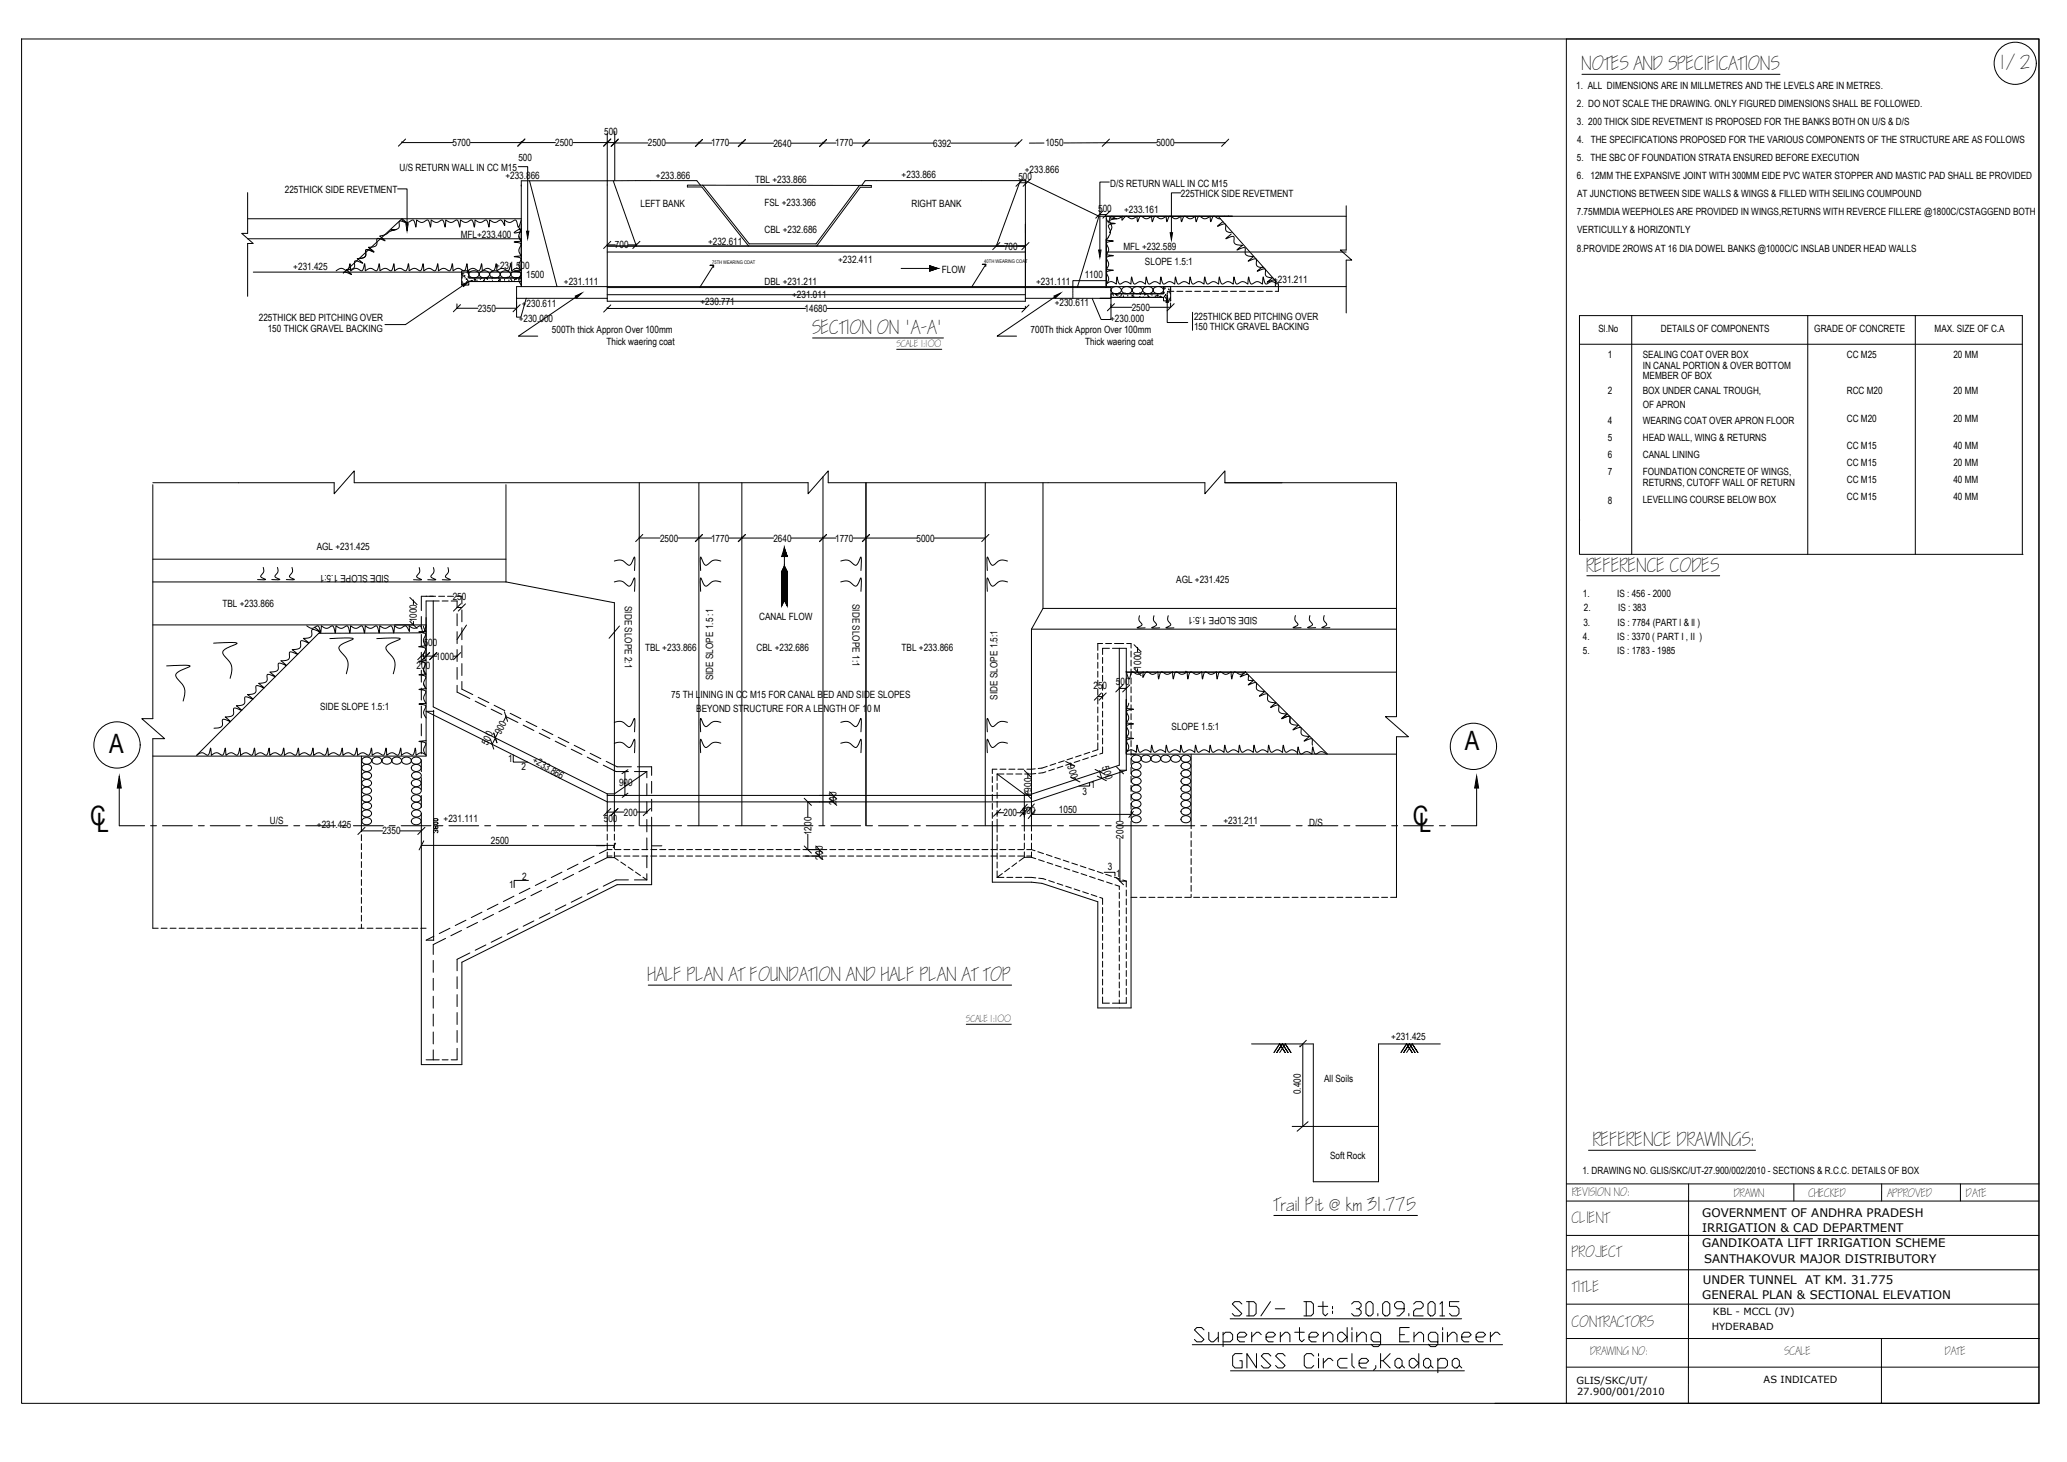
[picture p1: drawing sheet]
<svg xmlns="http://www.w3.org/2000/svg" width="1189mm" height="841mm" viewBox="0 0 1189 841" stroke-linecap="round" stroke-linejoin="round" font-family="sans-serif">
<!-- layer: STEEL -->
<g fill="none" stroke="#000" stroke-width=".58">
<path d="M12 22h1161v785h-1161zM910 43h114M349 77v96h241v-69M354 76v28M231 82h.1M231 82h29M271 82h48M298 96h6v37M300 82h.1M330 82h19M349 82h.1M349 82h5"/>
<path d="M354 82h.1M354 82h19M383 82h26M402 82h.1M419 82h8M427 82h.1M427 82h18M455 82h18M473 82h.1M481 82h-8M491 82h7M498 82h.1"/>
<path d="M498 82h39M547 82h39M586 82h.1M600 82h-8M636 82h29M636 82h-24M705 82h-30M142 111v23M229 109h5v20M305 104l15 61M353 104l13 38M403 107l-8-1v2h9l27 34"/>
<path d="M403 107l-2-3h-101v61M404 107l27 33h38l25-33h7v1h-6M495 108h.1M495 108l-25 34M586 105h5M587 104l-14 38M590 104h-92l-2 3h-93M590 104l42 20M638 105h-5v39M679 111h-5v23M774 118v26M142 137h158"/>
<path d="M142 126h158M632 124h142M632 124l-12 41M632 123h4M636 124v41M636 138h.1M638 136l-2 2M701 124l34 39v5h-2M142 140v30M146 157h153M266 156h4v4h30v2h-30v2h-4zM266 157v1"/>
<path d="M266 158h.1M266 159h.1M267 158h.1M267 159h.1M269 157h.1M269 156h.1M269 160h.1M270 160h30M270 156a2.9 2.9 0 0 1 4 0 2.9 2.9 0 0 1 1 3 3 3 0 0 1-3 1 3 3 0 0 1-2-3zM276 156a2.9 2.9 0 0 1 4 0 2.9 2.9 0 0 1 1 3 3 3 0 0 1-3 1 3 3 0 0 1-2-3zM280 160h.1M282 157a2.9 2.9 0 0 1 4-1 2.9 2.9 0 0 1 1 3 3 3 0 0 1-3 1 3 3 0 0 1-2-3z"/>
<path d="M283 160h.1M287 160h.1M288 157a2.9 2.9 0 0 1 4-1 2.9 2.9 0 0 1 1 3 3 3 0 0 1-3 1 3 3 0 0 1-2-3zM292 160h.1M295 157a2.9 2.9 0 0 1 3-1 2.9 2.9 0 0 1 2 3 3 3 0 0 1-4 1 3 3 0 0 1-2-3zM349 142h241M349 145h241M349 141h5M361 141h5M366 141h.1M410 154v-1h-2h2l-8 12M518 154h21"/>
<path d="M535 153v2v-1M535 153l4 1-4 2v-1M535 153l4 1-4 2zM567 153v-1h-2h2l-8 13M573 142h.1M590 145h.1M636 145h138M774 150v30M263 175v2h12M266 164h.1M266 162h.1M266 163h.1"/>
<path d="M266 160h.1M266 164l-33 23h-12M268 160h.1M268 163h.1M268 160v1zM269 162h.1M270 162h30M271 161h.1M272 162h.1M273 161h.1M274 162h.1M276 161h.1"/>
<path d="M277 160h.1M278 161v1zM279 161h.1M280 161h.1M281 162h.1M283 162h.1M287 162h.1M287 161h1zM290 161h.1M293 162h.1M294 161h.1M295 162h.1"/>
<path d="M295 160h.1M296 161h.1M296 160h1zM297 161h.1M297 172v10h3l3-10M297 174v3h-12M297 160h.1M299 161h.1M299 160h.1M303 172h46M331 171l-33 22h11M349 177h.1"/>
<path d="M349 165h290M349 170h241M349 177h114M590 172h49v12h-6l-5-12M590 176v1h-114M607 171l-33 22h11M617 166v1M617 167v1M617 168v1M617 169v1M617 170v1M617 171v1"/>
<path d="M636 161h-19v5M639 169h30v-4h4v8h-4v-2h-30zM639 165v7h-6M639 171h30M639 175v2h12M640 166a2.9 2.9 0 0 1 3-1 2.9 2.9 0 0 1 2 3 3 3 0 0 1-4 1 3 3 0 0 1-2-3zM640 169h.1M640 170h.1M642 169h.1M642 169h27M642 170h.1M643 170h.1"/>
<path d="M643 169h.1M644 171h.1M645 171h.1M645 170h.1M646 166a2.9 2.9 0 0 1 3-1 2.9 2.9 0 0 1 2 3 3 3 0 0 1-3 1 3 3 0 0 1-3-3zM646 171h.1M647 169h.1M649 170h.1M651 170h1h-1zM652 166a2.9 2.9 0 0 1 3-1 2.9 2.9 0 0 1 2 3 3 3 0 0 1-3 1 3 3 0 0 1-3-3zM652 169h.1M652 171h.1"/>
<path d="M656 171h.1M656 169h.1M656 170h.1M658 171h.1M658 166a2.9 2.9 0 0 1 3-1 2.9 2.9 0 0 1 2 3 3 3 0 0 1-3 1 3 3 0 0 1-3-3zM658 170h.1M658 169h1M659 169h.1M660 170h.1M660 170l1 1zM662 169h.1M663 170h.1"/>
<path d="M664 166a2.9 2.9 0 0 1 3-1 2.9 2.9 0 0 1 2 3 3 3 0 0 1-3 1 3 3 0 0 1-3-3zM664 171h.1M665 170h1zM666 170h.1M667 171h.1M667 170l1 1zM670 166h.1M670 169h.1M670 171h.1M670 165h.1M670 169l1 1zM670 172h.1"/>
<path d="M671 174v12h12M671 169h.1M671 168h1M672 167h.1M673 168h.1M673 172h.1M673 167h.1M673 169h.1M673 171h.1M673 174v3h-12M673 166v1M673 173h.1"/>
<path d="M673 168h2M677 168h3M682 168h3M686 180v10M687 168h4M692 168h4M697 168h4M703 168h3M708 168h3M713 168h3M718 168h3M723 168h4"/>
<path d="M728 168h4M774 165h-477v7h6M467 194h76M908 198h255M939 182v137M1040 182v137M1102 182v137M516 201h26M88 278h104M88 279v134M204 278h261M291 279v56"/>
<path d="M368 278v197M402 278v197M427 278v197M473 274v201M476 278h217M498 278v197M567 278v197M600 278v72l-7 12M705 278h98v134M908 299h1M368 309h.1M368 309h12"/>
<path d="M390 309h12M402 309h.1M402 310h7M419 310h26M427 310h.1M451 315v30M455 310h26M473 310h.1M491 310h36M498 309h.1M537 310h30M567 309h.1"/>
<path d="M1163 319v-137h-255v137h256M88 335h203M88 322h203M151 326a6 6 0 0 1-1 6l3 1h-5M160 326a6 6 0 0 1-2 6l3 1h-5M168 326a6 6 0 0 1-1 6l2 1h-4M241 327a6 6 0 0 1-1 5l2 1h-4M249 327a6 6 0 0 1-1 5l3 1h-5M258 327a6 6 0 0 1-2 5l3 1h-5M291 335l62 12v128M353 323a6 6 0 0 1 8 2h2l2-5v8M353 335a6 6 0 0 1 8 2 7 7 0 0 0 4-5v8"/>
<path d="M415 323a6 6 0 0 0-8 2h-1l-1-1-2-4v8M415 335a6 6 0 0 0-8 2h-1a7 7 0 0 1-3-5v8M451 326l2 3v20l-2-4-1 4v-20zM484 323a6 6 0 0 1 8 2l1-1 2-4v8M484 335a6 6 0 0 1 8 2 7 7 0 0 0 3-5v8M579 323a6 6 0 0 0-7 2h-1a7 7 0 0 1-3-5v8M579 335a6 6 0 0 0-7 2h-1a7 7 0 0 1-3-5v8M913 331h76M88 359h157M238 346h.1M238 346v2M238 357v2"/>
<path d="M245 343h4M263 349h3M268 360l-5 8M600 350h203M655 354a6 6 0 0 0 2 6l-3 1h5M664 354a6 6 0 0 0 1 6l-3 1h5M672 354a6 6 0 0 0 1 6l-2 1h4M745 354a5 5 0 0 0 1 5l-2 2h4M753 354a6 6 0 0 0 2 5l-3 2h5M762 354a5 5 0 0 0 1 5l-3 2h5M123 370h11h2l-3 2a4 4 0 0 0-5 4l1 1a9 9 0 0 1 4 11l-1 2M190 367h11h2l-5 3a2.9 2.9 0 0 0-2 4l1 2a8 8 0 0 1 3 9l-1 3"/>
<path d="M217 367h11h2l-4 2a4 4 0 0 0-4 4l2 3a8 8 0 0 1 3 9l-1 3M242 377h9M242 364h-59M249 377h.1M261 377h2M263 377h.1M356 360l-6 7M593 362h210M593 362v113M654 373h.1M654 373v2M96 383h11h2l-5 3a2.9 2.9 0 0 0-2 4l1 2a8 8 0 0 1 3 9l-1 2"/>
<path d="M644 396h.1M644 396h4M648 396h.1M648 387h155M654 387h.1M654 385v2M682 387h.1M716 387h.1M245 409l104 52h244l55-18M245 409h4v132h-4M291 412h.1M291 412l-1 3"/>
<path d="M353 416a6 6 0 0 1 8 2 7 7 0 0 0 4-5v8M415 416a6 6 0 0 0-9 2 7 7 0 0 1-3-5v8M484 416a6 6 0 0 1 8 2 7 7 0 0 0 3-5v8M579 416a6 6 0 0 0-8 2 7 7 0 0 1-3-5v8M631 401h3M88 435h157v-89h4v61l100 50M88 425v109M208 435v41M209 436a2.6 2.6 0 0 1 3 0 2.6 2.6 0 0 1 1 3 2.6 2.6 0 0 1-3 1 2.6 2.6 0 0 1-1-4zM215 436a2.6 2.6 0 0 1 3 0 2.6 2.6 0 0 1 1 3 2.6 2.6 0 0 1-3 1 2.6 2.6 0 0 1-1-4zM220 436a2.6 2.6 0 0 1 4 0 2.6 2.6 0 0 1 1 3 2.6 2.6 0 0 1-4 1 2.6 2.6 0 0 1-1-4zM226 436a2.6 2.6 0 0 1 3 0 2.6 2.6 0 0 1 1 3 2.6 2.6 0 0 1-3 1 2.6 2.6 0 0 1-1-4z"/>
<path d="M232 436a2.6 2.6 0 0 1 3 0 2.6 2.6 0 0 1 1 3 2.6 2.6 0 0 1-3 1 2.6 2.6 0 0 1-1-4zM237 436a2.6 2.6 0 0 1 4 0 2.6 2.6 0 0 1 1 3 2.6 2.6 0 0 1-4 1 2.6 2.6 0 0 1-1-4zM285 424h.1M285 425l-2 3M286 422l-1 2M295 434v4h8M353 428a6 6 0 0 1 8 2h2l2-5v8M415 428a6 6 0 0 0-8 2h-1l-1-1-2-4v8M484 428a6 6 0 0 1 8 2l1-1 2-4v8M579 428a6 6 0 0 0-7 2h-1a7 7 0 0 1-3-5v8M615 439h.1M615 439l1 1"/>
<path d="M651 434h152M651 435a2.6 2.6 0 0 1 4-1 2.6 2.6 0 0 1 1 4 2.6 2.6 0 0 1-4 0 2.6 2.6 0 0 1-1-3zM651 439a2.6 2.6 0 0 1 4 0 2.6 2.6 0 0 1 1 3 2.6 2.6 0 0 1-4 1 2.6 2.6 0 0 1-1-4zM657 435a2.6 2.6 0 0 1 3-1 2.6 2.6 0 0 1 1 4 2.6 2.6 0 0 1-3 0 2.6 2.6 0 0 1-1-3zM663 435a2.6 2.6 0 0 1 3-1 2.6 2.6 0 0 1 1 4 2.6 2.6 0 0 1-3 0 2.6 2.6 0 0 1-1-3zM668 435a2.6 2.6 0 0 1 4-1 2.6 2.6 0 0 1 1 4 2.6 2.6 0 0 1-4 0 2.6 2.6 0 0 1-1-3zM674 435a2.6 2.6 0 0 1 3-1 2.6 2.6 0 0 1 1 4 2.6 2.6 0 0 1-3 0 2.6 2.6 0 0 1-1-3zM680 435a2.6 2.6 0 0 1 3-1 2.6 2.6 0 0 1 1 4 2.6 2.6 0 0 1-3 0 2.6 2.6 0 0 1-1-3zM680 439a2.6 2.6 0 0 1 3 0 2.6 2.6 0 0 1 1 3 2.6 2.6 0 0 1-3 1 2.6 2.6 0 0 1-1-4zM685 434v41M803 424v92M69 453v22"/>
<path d="M209 445a2.6 2.6 0 0 1 3-1 2.6 2.6 0 0 1 1 3 2.6 2.6 0 0 1-3 1 2.6 2.6 0 0 1-1-3zM209 440a2.6 2.6 0 0 1 3 0 2.6 2.6 0 0 1 1 3 2.6 2.6 0 0 1-3 1 2.6 2.6 0 0 1-1-4zM209 454a2.6 2.6 0 0 1 3-1 2.6 2.6 0 0 1 1 3 2.6 2.6 0 0 1-3 1 2.6 2.6 0 0 1-1-3zM209 449a2.6 2.6 0 0 1 3-1 2.6 2.6 0 0 1 1 4 2.6 2.6 0 0 1-3 1 2.6 2.6 0 0 1-1-4zM209 458a2.6 2.6 0 0 1 3-1 2.6 2.6 0 0 1 1 4 2.6 2.6 0 0 1-3 0 2.6 2.6 0 0 1-1-3zM237 440a2.6 2.6 0 0 1 4 0 2.6 2.6 0 0 1 1 3 2.6 2.6 0 0 1-4 1 2.6 2.6 0 0 1-1-4zM237 449a2.6 2.6 0 0 1 4-1 2.6 2.6 0 0 1 1 4 2.6 2.6 0 0 1-4 1 2.6 2.6 0 0 1-1-4zM237 458a2.6 2.6 0 0 1 4-1 2.6 2.6 0 0 1 1 4 2.6 2.6 0 0 1-4 0 2.6 2.6 0 0 1-1-3zM237 445a2.6 2.6 0 0 1 4-1 2.6 2.6 0 0 1 1 3 2.6 2.6 0 0 1-4 1 2.6 2.6 0 0 1-1-3zM237 454a2.6 2.6 0 0 1 4-1 2.6 2.6 0 0 1 1 3 2.6 2.6 0 0 1-4 1 2.6 2.6 0 0 1-1-3zM349 457v18M349 458h244"/>
<path d="M359 451h.1M361 444h-2v14M361 443l-3 2M361 456l-3 3M372 444l-19 13h-4M471 458h8v3h-8M574 445l15 12M589 457v18M591 458h.1M591 445h.1M591 445v3M591 455v3"/>
<path d="M618 447l1 2M619 449h.1M627 450v2h-6M632 444l2 4M632 444h.1M648 443v-70h-4v67l-51 17h-4M648 443h-4v29M651 444a2.6 2.6 0 0 1 4-1 2.6 2.6 0 0 1 1 3 2.6 2.6 0 0 1-4 1 2.6 2.6 0 0 1-1-3zM651 452a2.6 2.6 0 0 1 4 0 2.6 2.6 0 0 1 1 3 2.6 2.6 0 0 1-4 1 2.6 2.6 0 0 1-1-4zM651 448a2.6 2.6 0 0 1 4-1 2.6 2.6 0 0 1 1 4 2.6 2.6 0 0 1-4 0 2.6 2.6 0 0 1-1-3zM651 457a2.6 2.6 0 0 1 4-1 2.6 2.6 0 0 1 1 3 2.6 2.6 0 0 1-4 1 2.6 2.6 0 0 1-1-3zM680 444a2.6 2.6 0 0 1 3-1 2.6 2.6 0 0 1 1 3 2.6 2.6 0 0 1-3 1 2.6 2.6 0 0 1-1-3z"/>
<path d="M680 452a2.6 2.6 0 0 1 3 0 2.6 2.6 0 0 1 1 3 2.6 2.6 0 0 1-3 1 2.6 2.6 0 0 1-1-4zM680 448a2.6 2.6 0 0 1 3-1 2.6 2.6 0 0 1 1 4 2.6 2.6 0 0 1-3 0 2.6 2.6 0 0 1-1-3zM680 457a2.6 2.6 0 0 1 3-1 2.6 2.6 0 0 1 1 3 2.6 2.6 0 0 1-3 1 2.6 2.6 0 0 1-1-3zM849 453v22M208 478h.1M208 478h12M209 462a2.6 2.6 0 0 1 3 0 2.6 2.6 0 0 1 1 3 2.6 2.6 0 0 1-3 1 2.6 2.6 0 0 1-1-4zM209 467a2.6 2.6 0 0 1 3-1 2.6 2.6 0 0 1 1 3 2.6 2.6 0 0 1-3 1 2.6 2.6 0 0 1-1-3zM209 471a2.6 2.6 0 0 1 3-1 2.6 2.6 0 0 1 1 4 2.6 2.6 0 0 1-3 0 2.6 2.6 0 0 1-1-3zM230 478h12M237 471a2.6 2.6 0 0 1 4-1 2.6 2.6 0 0 1 1 4 2.6 2.6 0 0 1-4 0 2.6 2.6 0 0 1-1-3zM237 462a2.6 2.6 0 0 1 4 0 2.6 2.6 0 0 1 1 3 2.6 2.6 0 0 1-4 1 2.6 2.6 0 0 1-1-4z"/>
<path d="M237 467a2.6 2.6 0 0 1 4-1 2.6 2.6 0 0 1 1 3 2.6 2.6 0 0 1-4 1 2.6 2.6 0 0 1-1-3zM242 478h.1M249 473h2l1 1h-2zM249 471h2l1 1h-2zM251 478l-1-1-1 1 1 1M251 478v-1l1 1-1 1M251 475h1l-1 2v-1l-1-1h-1l1 2 1-1M349 467h.1M353 467h.1M359 467h-10M366 467h6M372 467h.1"/>
<path d="M375 475v34h-20l-89 45v58h-24v-136M465 461v9M465 480v9M571 475v32h22l6 1 32 11v61h20v-105M574 467v2M574 468h3M585 468h4v1M593 468h58M593 470v-5h-4v5M595 466l-4 5M651 461a2.6 2.6 0 0 1 4-1 2.6 2.6 0 0 1 1 4 2.6 2.6 0 0 1-4 1 2.6 2.6 0 0 1-1-4zM651 466a2.6 2.6 0 0 1 4-1 2.6 2.6 0 0 1 1 3 2.6 2.6 0 0 1-4 1 2.6 2.6 0 0 1-1-3z"/>
<path d="M651 470a2.6 2.6 0 0 1 4-1 2.6 2.6 0 0 1 1 4 2.6 2.6 0 0 1-4 0 2.6 2.6 0 0 1-1-3zM652 467l-3 3M680 461a2.6 2.6 0 0 1 3-1 2.6 2.6 0 0 1 1 4 2.6 2.6 0 0 1-3 1 2.6 2.6 0 0 1-1-4zM680 466a2.6 2.6 0 0 1 3-1 2.6 2.6 0 0 1 1 3 2.6 2.6 0 0 1-3 1 2.6 2.6 0 0 1-1-3zM680 470a2.6 2.6 0 0 1 3-1 2.6 2.6 0 0 1 1 4 2.6 2.6 0 0 1-3 0 2.6 2.6 0 0 1-1-3zM242 486h111M244 484l-3 5M354 485l-1 3M375 487h6M463 489h8v3h-8M644 482v25h4M304 506h-8v5"/>
<path d="M635 502h6v2M373 567h209M556 589h26M751 598l-3 4M720 601h35v79h38v-79h35M748 602h.1M749 601v47M743 648h50M752 645l-6 6M914 662h96M733 699h82M901 691h272"/>
<path d="M901 681h272M971 681v126M1032 681v10M1082 681v10M1128 681v10M901 711h272M901 730h272M708 759h133M901 750h272M686 774h178M1082 770v37M1173 770h-272h272"/>
<path d="M708 789h134M901 786h272M860 807h41v-785h272v785h-272"/>
<circle cx="1159" cy="36" r="12"/>
<circle cx="67" cy="429" r="13"/>
<circle cx="847" cy="429" r="13"/>
</g>
<!-- layer: 0 -->
<g fill="none" stroke="#000" stroke-width=".58">
<path d="M233 80l-4 4M302 80l-4 4M351 80l-4 4M356 80l-4 4M404 80l-4 4M429 80l-4 4M475 80l-4 4M500 80l-4 4M588 80l-4 4M638 80l-4 4M707 80l-4 4M588 103l-4 4"/>
<path d="M593 103l-5 4M142 134h-3l7 6h-4M231 127a4 4 0 0 0 6 0h1l1 4 1-4a4 4 0 0 0 6 0h1l1 4v-4a4 4 0 0 0 6 0h1l1 4v-4a4 4 0 0 0 7 0h1v4l1-4a4 4 0 0 0 6 0h1l1 4v-4a4 4 0 0 0 7 0l1 4 1-4a4 4 0 0 0 6 0l1 1 1 2v-3a4 4 0 0 0 6 0l2 4 2-4M298 136l2 3h-4l2 1a1.1 1.1 0 0 1 2 0 1.1 1.1 0 0 1-1 2 4 4 0 0 0 1 5l-4 1h2a1.2 1.2 0 0 1 2 1 1.2 1.2 0 0 1-1 1 4 4 0 0 0 1 6h-4h2a1.1 1.1 0 0 1 2 1 1.1 1.1 0 0 1-1 1 4 4 0 0 0 1 6M298 130l2 3-4 1a3 3 0 0 1 4-2l-1 1a4 4 0 0 0 1 6M351 139l-4 4M368 139l-4 4M575 140l-4 4M592 140l-4 4M634 121l-4 5M636 126l1 2 1-1a2.3 2.3 0 0 1 2-3v1a4 4 0 0 0 6-1l-1 3 1-1a2.5 2.5 0 0 1 2-2 2.5 2.5 0 0 1 2 2h2l2-2v4l1-2a1.3 1.3 0 0 1 1-2 1.3 1.3 0 0 1 1 1 3 3 0 0 0 5-1l1 3a2.4 2.4 0 0 1 2-3v1a4 4 0 0 0 6-1v4l1-2a1.3 1.3 0 0 1 1-2 1.3 1.3 0 0 1 1 1 3 3 0 0 0 5-1l1 4v-2a1.3 1.3 0 0 1 1-2 1.3 1.3 0 0 1 2 1 3 3 0 0 0 5-1v3a2.4 2.4 0 0 1 2-3v1a4 4 0 0 0 6-1v3h1a1.8 1.8 0 0 1 2-2l3 1M636 138l4 1h-2a1.1 1.1 0 0 0-1 1 1.1 1.1 0 0 0 0 1 4 4 0 0 1-1 6h4l-3 1-1 1a4 4 0 0 1 0 6h4l-2 1a1.1 1.1 0 0 0-1 1 1.1 1.1 0 0 0 0 1 4 4 0 0 1-1 5h1a3 3 0 0 1 5 0v-4l2 4h1a4 4 0 0 1 5 0l1-4 1 4h1a4 4 0 0 1 6 0v-4l1 4h1a4 4 0 0 1 6 0l1-4 1 4h1a4 4 0 0 1 6 0v-4l1 4h2a4 4 0 0 1 5 0l1-4v4h2a4 4 0 0 1 6 0v-4l1 4h1a4 4 0 0 1 6 0v-4l1 4h2a4 4 0 0 1 5 0l1-4 1 4h1a4 4 0 0 1 6 0v-4l1 4h2a4 4 0 0 1 5 0l1-4 1 4h1a4 4 0 0 1 6 0"/>
<path d="M636 138v26M637 128l4 1h-2a1.1 1.1 0 0 0-1 1 1.1 1.1 0 0 0 0 1 4 4 0 0 1-1 6M638 125l4 1h-2a1.1 1.1 0 0 0-2 1 1.1 1.1 0 0 0 1 1 4 4 0 0 1-1 6M638 121l-4 5M703 127l-3 3 4-1h1a3 3 0 0 0 0 4 3 3 0 0 0 3 1M704 124h.1M707 124h-1M708 135l-3 2 2-1a1.4 1.4 0 0 1 2 0 1.4 1.4 0 0 1 1 1 3 3 0 0 0 0 3 3 3 0 0 0 3 1h2l-4 3 2-1a2.1 2.1 0 0 1 3 0 3 3 0 0 0 1 3 3 3 0 0 0 3 2h1l-3 2 2-1a1.3 1.3 0 0 1 2 0 1.3 1.3 0 0 1 1 1 3 3 0 0 0 1 4 3 3 0 0 0 3 0M206 149a4 4 0 0 0 4-2v-3a1.5 1.5 0 0 1 3 0l2 1-3-3a4 4 0 0 0 5-2v-1a1.3 1.3 0 0 1 0-2 1.3 1.3 0 0 1 2 0l3 2-4-3a8 8 0 0 0 6-3l4-1h-3a4 4 0 0 0 5-2v-1a1.2 1.2 0 0 1 0-2 1.2 1.2 0 0 1 2 0l2 2-3-3-33 31M212 142l3 3-2-1a1.4 1.4 0 0 0-1-1 1.4 1.4 0 0 0-2 1 3 3 0 0 1 0 4 3 3 0 0 1-3 1h-1l3 2h-2a2.1 2.1 0 0 0-3 0 3 3 0 0 1 0 3 3 3 0 0 1-4 1h-1l3 3h-1a2.6 2.6 0 0 0-4-1M300 156l-1-1a3 3 0 0 0-5 1v-4l-1 3-1 1a4 4 0 0 0-6 0l-1-4-1 3-1 1a4 4 0 0 0-6 0v-4l-1 3-2 1a4 4 0 0 0-5 0v-4l-1 3-1 1a4 4 0 0 0-6 0l-1-4-1 3-1 1a4 4 0 0 0-6 0v-4l-1 3-1 1a4 4 0 0 0-6 0l-1-4-1 3-1 1a4 4 0 0 0-6 0v-4l-1 3-2 1a4 4 0 0 0-5 0v-4l-2 3-1 1a4 4 0 0 0-5 0l-1-4-1 3-1 1a4 4 0 0 0-6 0v-4l-1 3-2 1a4 4 0 0 0-5 0l-1-4-1 3-1 1a4 4 0 0 0-6 0M726 153l-3 3 4-1h1a3 3 0 0 0 0 4 3 3 0 0 0 4 1"/>
<path d="M732 160l-3 2h1a2.8 2.8 0 0 1 4-1v4M774 144h-3l6 6h-3M265 175l-4 4M299 175l-4 4M351 175l-4 5M592 175l-4 5M641 175l-4 4M675 175l-4 4M192 278v6l12-13v7M465 278v6l11-13v7M693 278v6l12-13v7M370 307l-4 5"/>
<path d="M404 307l-4 5M429 307l-4 5M475 307l-4 5M500 307l-4 5M569 307l-4 5M176 360a4 4 0 0 0 7 0l1 1v3l1-4a4 4 0 0 0 6 0l1 1 1 3v-4a4 4 0 0 0 7 0v1l1 3 1-4a4 4 0 0 0 6 0l1 1 1 3v-4a4 4 0 0 0 6 0l1 1 1 3v-4a4 4 0 0 0 7 0l1 1v3l1-4a4 4 0 0 0 6 0l1 1 1 2v-3a4 4 0 0 0 7 0l1 4 2-4M236 357l4 5M236 344l4 4M242 355v7M245 343h-3v8M247 343h4M249 346h4"/>
<path d="M252 343h4M254 346h4M257 343h4M259 346h4v4M263 343h3v4M263 353v7M265 347l-4 5M266 351v7M268 347l-4 5M181 361l3 2h-1a2.1 2.1 0 0 0-4 0 3 3 0 0 1 0 3 3 3 0 0 1-3 1h-2l4 3-2-1a2.1 2.1 0 0 0-3 0 3 3 0 0 1 0 4 3 3 0 0 1-4 1h-1l3 2h-1a2 2 0 0 0-4 0 3 3 0 0 1 0 3 3 3 0 0 1-3 1h-1l3 3-2-1a2.1 2.1 0 0 0-3 0 3 3 0 0 1 0 3 3 3 0 0 1-3 2h-2l3 2-2-1a1.4 1.4 0 0 0-1 0 1.4 1.4 0 0 0-1 1 3 3 0 0 1-1 3 3 3 0 0 1-3 1h-1l3 3-2-1a2.1 2.1 0 0 0-3 0 3 3 0 0 1 0 3 3 3 0 0 1-3 1l-2 1 4 2h-2a2.1 2.1 0 0 0-3-1v1a3 3 0 0 1-1 3 3 3 0 0 1-3 1h-1l3 3-1-1a2.3 2.3 0 0 0-4 0 3 3 0 0 1 0 3 3 3 0 0 1-3 1h-1l3 3h-2a2.1 2.1 0 0 0-3-1v1a3 3 0 0 1 0 3 3 3 0 0 1-4 1h-1M184 363l-71 71h1a4 4 0 0 1 5 0h1l1-4 1 4a4 4 0 0 1 6 0h1l1-4v4h1a4 4 0 0 1 5 0h1l1-4v4h1a4 4 0 0 1 6 0h1v-4l1 4a4 4 0 0 1 6 0h1l1-4v4h1a4 4 0 0 1 5 0h1l1-4 1 4a4 4 0 0 1 6 0h1l1-4v4a4 4 0 0 1 6 0h1l1-4v4h1a4 4 0 0 1 6 0h1v-4l1 4h1a4 4 0 0 1 5 0h1l1-4v4a4 4 0 0 1 7 0l1-4 1 4h1a4 4 0 0 1 5 0h1l1-4v4h1a4 4 0 0 1 5 0h1l1-4v4a4 4 0 0 1 7 0h1v-4l1 4h1a4 4 0 0 1 5 0h1l1-4v4h1a3 3 0 0 1 5 0 5 5 0 0 1 0-6l-1-1-3-1h4M242 365v7"/>
<path d="M242 375v7M244 360l1 3-4 1h3a1.1 1.1 0 0 1 1 1 1.1 1.1 0 0 1-1 1 4 4 0 0 0 1 6h-4h3a1.1 1.1 0 0 1 1 1 1.1 1.1 0 0 1-1 1 4 4 0 0 0 1 6h-4l3 1a1.1 1.1 0 0 1 1 0 1.1 1.1 0 0 1-1 2 4 4 0 0 0 1 5M244 375l-4 5M247 375l-4 5M251 375l-4 5M263 363v7M263 374v7M265 375l-4 5M266 361v7M266 371v7M631 376v3M634 370h-3v4"/>
<path d="M634 378v4M636 370h3M638 373h-4v3M640 373h4M641 370h5M648 370h3v3M651 375v3M651 380v3M652 371l4 4M242 386v6M242 396v7M244 393l1 3-4 1h3a1.1 1.1 0 0 1 1 1 1.1 1.1 0 0 1 0 1 4 4 0 0 0 0 6h-4h3a1.1 1.1 0 0 1 1 1 1.1 1.1 0 0 1 0 1 4 4 0 0 0 0 6"/>
<path d="M244 385l1 3h-4l3 1a1.1 1.1 0 0 1 1 0 1.1 1.1 0 0 1 0 2 4 4 0 0 0 0 5M263 384v7M263 394v4l7 4M266 382v7M266 392v4l6 4M631 381v3M631 386v4M631 391v4M631 396v4M633 399l-4 4M634 383v4M634 388v4"/>
<path d="M634 394v3M634 399v3M636 399l-4 4M646 394l-4 4M648 386l1 5 1-3a1.4 1.4 0 0 1 1-2 1.4 1.4 0 0 1 2 1 3 3 0 0 0 5-1l-1 4 1-1a2 2 0 0 1 1-2 2 2 0 0 1 3 1 3 3 0 0 0 4-2v5l1-4h1a4 4 0 0 0 6-1l1 5 1-4h1a4 4 0 0 0 6-1v5l1-4h1a4 4 0 0 0 6-1l1 5 1-4h1a4 4 0 0 0 6-1v5l1-4h1a4 4 0 0 0 6-1v5l2-4h1a4 4 0 0 0 5-1M648 387h.1M650 394l-4 4M651 385v3M651 390v3M651 395v4M652 385l4 4M716 387l-3 2h1a2.7 2.7 0 0 1 4-1v3h3l-3 3 1-1a2.1 2.1 0 0 1 4 0 2.9 2.9 0 0 0 0 4 2.9 2.9 0 0 0 3 1h2l-4 3 2-1a2.1 2.1 0 0 1 3 0 3 3 0 0 0 0 3 3 3 0 0 0 4 1h1l-3 3 1-1a2.3 2.3 0 0 1 3 0h1a3 3 0 0 0 0 4 3 3 0 0 0 3 1h1l-3 2h1a2.8 2.8 0 0 1 4-1v4"/>
<path d="M716 387l48 47M716 387h.1M88 413h-6l13 12h-7M242 406v7M242 416v7M249 409h.1M273 403l6 3M275 401l6 3M283 408l6 3M284 406l6 3M290 409l2 6M292 413l6 3"/>
<path d="M293 410l7 3M301 417l6 3M303 415l6 3M312 420l6 3M631 402v3M631 407v3M631 412v3M631 417v3M634 404v3M634 409v4M634 414v4M634 419v4"/>
<path d="M648 402v32h5M649 405l-1 3h4h-3a1.1 1.1 0 0 0-1 1 1.1 1.1 0 0 0 0 1 4 4 0 0 1 0 6h4l-3 1a1.1 1.1 0 0 0-1 0 1.1 1.1 0 0 0 0 2 4 4 0 0 1 0 5l4 1h-3a1.2 1.2 0 0 0-1 1 1.2 1.2 0 0 0 0 1 4 4 0 0 1 0 6M651 400v4M651 405v4M651 411v3M651 416v3M740 411l-3 2h2a2.1 2.1 0 0 1 3 0 3 3 0 0 0 0 3 3 3 0 0 0 3 1h2l-3 3 1-1a2.1 2.1 0 0 1 3 0 3 3 0 0 0 1 4 3 3 0 0 0 3 1h1l-3 2h1a2.7 2.7 0 0 1 4-1v4M803 412h-6l13 12h-7M242 427v7M242 437v7M282 425l2 6M284 422l2 5"/>
<path d="M310 422l6 3M319 426l6 3M321 424l6 3M329 431l6 3M330 429l6 3M338 436l6 3M339 433l7 3M349 438l6 3h8M607 439l-3 1M612 438l-3 1M613 438l5 3M616 439l-3 1"/>
<path d="M617 436l-3 1M621 438l-3 1M622 434l-3 1M626 436l-3 1M627 433l-4 1M631 434l-3 1M631 422v4M631 427v4l-3 1M634 425v3M634 430v3l-1 1M648 433v-1a3 3 0 0 1 6 1v-4l1 3 1 1a4 4 0 0 1 6 0v-4l1 3 1 1a4 4 0 0 1 6 0l1-4 1 3 1 1a4 4 0 0 1 6 0v-4l1 3 1 1a4 4 0 0 1 6 0l1-4v3l2 1a4 4 0 0 1 6 0v-4l1 3 1 1a4 4 0 0 1 6 0v-4l1 3 2 1a4 4 0 0 1 5 0l1-4 1 3 1 1a4 4 0 0 1 6 0v-4l1 3 1 1a4 4 0 0 1 6 0l1-4 1 3 1 1a4 4 0 0 1 6 0v-4l1 3 1 1a4 4 0 0 1 6 0M651 421v3"/>
<path d="M651 426v3M651 431v4M651 436v4M746 434l1-4 1 3 1 1a4 4 0 0 1 6 0v-4l1 3 1 1a4 4 0 0 1 6 0M242 447v7M242 458v6M347 440l7 4h7M359 458h.1M359 444h.1M365 444h7v3M367 441h8v5M372 451v7"/>
<path d="M375 449v7M375 460v7M463 459l4 4M477 459l4 4M477 455l4 5M571 447v3M571 452v3M571 457v3M573 442h-2v3M574 451v3M574 456v3M575 442h4"/>
<path d="M577 445h-3v4M579 445h4M580 442h4M584 445h4M585 442h4M589 455l4 5M589 443l4 4M595 442h-4M596 445h-7M602 444l-5 1M602 441l-5 1M606 442l-3 1"/>
<path d="M611 441l-3 1M616 447l5 3M630 443l5 2M631 446l5 3M642 441l4 4M651 441v4M651 447v3M651 452v3M651 457v3M69 475h14M87 475h3M93 475h18"/>
<path d="M114 475h3M121 475h17M141 475h4M148 475h18M169 475h3M176 475h17M196 475h4M203 475h17M208 476v2M210 476l-4 4M224 475h3M231 475h17"/>
<path d="M242 468v8M244 476l-4 4M251 475h4M258 475h17M279 475h3M286 475h17M306 475h4M313 475h17M334 475h3M341 475h17M349 475v3M349 480v3"/>
<path d="M351 465l-4 4M353 475v3M353 480v3M355 465l-4 4M361 475h4M368 475h17M372 461v7M372 471v8M374 465l-4 4M375 470v5M389 475h3M395 475h18"/>
<path d="M416 475h3M423 475h17M443 475h4M450 475h18M471 475h3M478 475h17M498 475h4M505 475h17M526 475h3M533 475h17M553 475h4M560 475h17"/>
<path d="M571 462v4M571 467v4M571 472v3M574 461v3M574 466v4M574 471v8M576 465l-5 5M581 475h3M588 475h17M589 475v3M589 480v3M591 465l-4 5"/>
<path d="M591 463l-4 4M593 475v3M593 480v3M595 462l-4 5M608 475h4M615 475h17M636 475h3M643 475h17M651 462v3M651 467v4M651 472v3M663 475h4"/>
<path d="M670 475h17M685 475v2M685 478v4M691 475h3M697 475h18M718 475h4M725 475h17M746 475h3M752 475h18M773 475h3M780 475h17M800 475h4"/>
<path d="M807 475h17M828 475h3M835 475h14M208 480v4M208 485v4M208 490v4M208 496v3M332 497l-6 3M339 498l-6 3M342 493l-6 3M349 493h4l3 2M349 492h3"/>
<path d="M349 485v3M349 490v3M349 493l-7 4M352 489h-3l-4 2M353 485v3M353 490v3M354 489h3M354 492h3M357 496l3 2M359 489h3M359 492h3M361 499l3 2"/>
<path d="M364 489h3M364 492h3M369 489h4M369 492h4M372 482v7M372 492v7M374 489h4M374 492h4M379 489h4M379 492h4M385 489h3M385 492h3"/>
<path d="M390 489h3M390 492h3M395 489h3M395 492h3M400 489h3M400 492h3M405 489h4M405 492h4M410 489h4M410 492h4M415 489h4M415 492h4"/>
<path d="M421 489h3M421 492h3M426 489h3M426 492h3M431 489h3M431 492h3M436 489h4M436 492h4M441 489h4M441 492h4M446 489h4M446 492h4"/>
<path d="M452 489h3M452 492h3M457 489h3M457 492h3M462 489h3M462 492h3M463 487l4 4M467 489h3M467 492h3M469 490l4 4M469 487l4 4M472 489h4"/>
<path d="M472 492h4M477 489h4M477 492h4M482 489h4M482 492h4M488 489h3M488 492h3M493 489h3M493 492h3M498 489h3M498 492h3M503 489h3"/>
<path d="M503 492h3M508 489h4M508 492h4M513 489h4M513 492h4M518 489h4M518 492h4M524 489h3M524 492h3M529 489h3M529 492h3M534 489h3"/>
<path d="M534 492h3M539 489h3M539 492h3M544 489h4M544 492h4M549 489h4M549 492h4M554 489h4M554 492h4M560 489h3M560 492h3M565 489h3"/>
<path d="M565 492h3M570 489h3M570 492h3M574 480v4M574 486v3M574 491v3M574 496v3M575 489h3M575 492h3M580 489h4M580 492h4M581 499l-3 3"/>
<path d="M585 496l-3 2M585 489h4M585 492h4M589 485v3M589 490v3M589 493h4M589 493l-3 2M591 489h4M591 492h2M593 485v3M593 490v3M593 493l3 1"/>
<path d="M597 490l3 1M597 495l4 1M602 492l3 1M602 496l4 1M607 493l3 1M607 498l3 1M612 495l3 1M612 499l3 1M616 496l4 2M621 498l4 1M626 500l3 1M685 484v3"/>
<path d="M685 489v3M685 494v3M685 499v3M208 501v3M208 506v3M208 511v4M208 516v4M296 516l-7 3M302 517l-6 3M305 511l-6 3M312 512l-7 3M314 506l-6 3"/>
<path d="M321 508l-6 3M323 502l-6 3M330 503l-6 3M335 516l-6 3M344 511l-6 3M361 506h-7l-7 4M365 506h7M366 502l2 2M370 505l2 1M372 503v3M574 501v4M574 505h3"/>
<path d="M577 503l-3 2M579 505h4M584 505h4M589 505h7M597 505l5 1M603 507l3 1M608 508l3 1M613 510l3 1M617 501l3 1M618 511l3 1M622 503l3 1M623 513l3 1"/>
<path d="M627 504l3 1M628 515l3 1M631 501l3 1M632 506l3 1M633 516l1 1v3M636 503l3 1M636 507l4 1M641 505l3 1M641 509l3 1v2M642 505l4 4M644 513v4M644 519v3"/>
<path d="M646 506l2 1v3M648 512v3M648 517v4M651 516h3M656 516h3M661 516h3M666 516h3M671 516h4M676 516h4M681 516h4M685 504v4M685 509v4"/>
<path d="M685 514v2M687 516h3M692 516h3M697 516h3M702 516h3M707 516h4M712 516h4M717 516h4M723 516h3M728 516h3M733 516h3M738 516h3"/>
<path d="M743 516h4M748 516h4M753 516h4M759 516h3M764 516h3M769 516h3M774 516h4M779 516h4M784 516h4M789 516h4M795 516h3M800 516h3"/>
<path d="M88 534h3M93 534h3M98 534h3M103 534h3M108 534h4M113 534h4M118 534h4M124 534h3M129 534h3M134 534h3M139 534h3M144 534h4"/>
<path d="M149 534h4M154 534h4M160 534h3M165 534h3M170 534h3M175 534h3M180 534h4M185 534h4M191 534h3M196 534h3M201 534h3M206 534h3"/>
<path d="M208 521v4M208 526v4M208 532v2M211 534h4M216 534h4M221 534h4M227 534h3M232 534h3M237 534h3M242 534h3M250 539l-5 2M256 540l-7 3v6"/>
<path d="M259 534l-6 3M265 535l-6 3M268 529l-6 3M275 531l-6 3M277 525l-6 3M284 526l-6 3M286 520l-6 3M289 539l-6 3M293 521l-6 3M298 534l-6 3M307 530l-6 3M316 525l-6 3"/>
<path d="M325 521l-6 3M634 522v3M634 527v4M634 532v4M634 537v4M644 524v3M644 529v3M644 534v3M644 539v4M648 522v4M648 527v4M648 533v3"/>
<path d="M648 538v3M249 552v7M249 541h.1M270 548l-7 4v6M279 544l-6 3M634 543v3M634 548v3M634 553v3M634 558v3M644 544v4M644 549v4M644 555v3"/>
<path d="M644 560v3M648 543v3M648 548v3M648 553v4M648 558v4M249 563v7M249 573v7M263 562v7M263 572v7M634 563v4M634 568v4M634 574v3h4"/>
<path d="M644 565v3M644 570v3M644 575v2M648 574v3h-8M648 563v4M648 569v3M249 583v7M249 594v7M263 582v7M263 593v7M245 610h8M249 604v6"/>
<path d="M254 610h4M263 603v7h-4"/>
</g>
<!-- layer: STEEL -->
<g fill="#000" stroke="#000" stroke-width=".58">
<path d="M233 129h2l-1 4zM303 133h1v4zM673 134h1v4zM632 144h1v4zM266 164l4-2-3 3zM331 170l4-1-3 2zM606 170l4-1-3 2zM671 170l1 4h-1zM451 315v5h-1zM451 315v1zM450 329h1v16zM451 326v3h-1z"/>
<path d="M451 326l2 3h-2zM451 329h2v16zM69 446l1 7h-3zM849 446l1 7h-2z"/>
<path d="M535 153l4 1h-4zM535 154v2l4-2z"/>
<path d="M451 316l2 4zM451 316l2 4h-2z"/>
<path d="M450 329v16h1zM450 345h1l-1 4z"/>
<path d="M451 329v16h2zM451 345h2v4z"/>
</g>
<!-- layer: abutment -->
<path d="M734 605l4-4-4 4M736 601l-3 4M739 605l-3-4 3 4M739 601l-3 4M741 605l-3-4 3 4M742 605l-3-4 3 4M807 605l4-4-4 4M809 601l-3 4M812 605l-3-4 3 4M812 601l-3 4M814 605l-3-4 3 4M816 605l-4-4 4 4" fill="none" stroke="#000" stroke-width=".58"/>
<g font-size="16.3">
<text x="685" y="776">%%USuperentending Engineer</text>
<text x="707" y="791">%%UGNSS Circle,Kadapa</text>
</g>
<g font-size="15.3">
<text x="843" y="432">A</text>
<text x="63" y="433">A</text>
<text x="52" y="475">CL</text>
<text x="813" y="475">CL</text>
</g>
<text font-size="15" x="707" y="760">%%USD/- Dt: 30.09.2015</text>
<g font-size="10.3">
<text x="910" y="40">NOTES AND SPECIFICATIONS</text>
<text x="1151" y="40">1/2</text>
<text x="467" y="192">SECTION ON 'A-A'</text>
<text x="913" y="329">REFERENCE CODES</text>
<text x="373" y="564">HALF PLAN AT FOUNDATION AND HALF PLAN AT TOP</text>
<text x="917" y="659">REFERENCE DRAWINGS:</text>
<text x="733" y="697">Trail Pit @ km 31.775</text>
</g>
<g font-size="8.2">
<text x="904" y="703">CLIENT</text>
<text x="904" y="723">PROJECT</text>
<text x="904" y="743">TITLE</text>
<text x="904" y="764">CONTRACTORS</text>
</g>
<g font-size="6.8">
<text x="979" y="700">GOVERNMENT OF ANDHRA PRADESH</text>
<text x="979" y="709">IRRIGATION &amp; CAD DEPARTMENT</text>
<text x="979" y="717">GANDIKOATA LIFT IRRIGATION SCHEME</text>
<text x="980" y="727">SANTHAKOVUR MAJOR DISTRIBUTORY</text>
<text x="979" y="739">UNDER TUNNEL</text>
<text x="1038" y="739">AT KM. 31.775</text>
<text x="979" y="747">GENERAL PLAN &amp; SECTIONAL ELEVATION</text>
</g>
<g font-size="6.2">
<text x="904" y="688">REVISION NO:</text>
<text x="997" y="689">DRAWN</text>
<text x="1040" y="689">CHECKED</text>
<text x="1086" y="689">APPROVED</text>
<text x="1131" y="689">DATE</text>
<text x="915" y="779">DRAWING NO:</text>
<text x="1026" y="779">SCALE</text>
<text x="1119" y="779">DATE</text>
</g>
<g font-size="5.8">
<text x="907" y="51">1. ALL DIMENSIONS ARE IN MILLMETRES AND THE LEVELS ARE IN METRES.</text>
<text x="907" y="61">2. DO NOT SCALE THE DRAWING. ONLY FIGURED DIMENSIONS SHALL BE FOLLOWED.</text>
<text x="907" y="72">3. 200 THICK SIDE REVETMENT IS PROPOSED FOR THE BANKS BOTH ON U/S &amp; D/S</text>
<text x="347" y="78">500</text>
<text x="907" y="82">4. THE SPECIFICATIONS PROPOSED FOR THE VARIOUS COMPONENTS OF THE STRUCTURE ARE AS FOLLOWS</text>
<text x="260" y="84">5700</text>
<text x="319" y="84">2500</text>
<text x="373" y="84">2500</text>
<text x="409" y="84">1770</text>
<text x="445" y="84">2640</text>
<text x="480" y="84">1770</text>
<text x="537" y="84">6392</text>
<text x="601" y="84">1050</text>
<text x="665" y="84">5000</text>
<text x="298" y="93">500</text>
<text x="907" y="93">5. THE SBC OF FOUNDATION STRATA ENSURED BEFORE EXECUTION</text>
<text x="230" y="98">U/S RETURN WALL IN CC M15</text>
<text x="589" y="100">+233.866</text>
<text x="291" y="103">+233.866</text>
<text x="377" y="103">+233.866</text>
<text x="434" y="105">TBL +233.866</text>
<text x="519" y="103">+233.866</text>
<text x="586" y="104">500</text>
<text x="639" y="107">D/S RETURN WALL IN CC M15</text>
<text x="907" y="103">6. 12MM THE EXPANSIVE JOINT WITH 300MM EIDE PVC WATER STOPPER AND MASTIC PAD SHALL BE PROVIDED</text>
<text x="164" y="111">225THICK SIDE REVETMENT</text>
<text x="679" y="114">225THICK SIDE REVETMENT</text>
<text x="907" y="113">AT JUNCTIONS BETWEEN SIDE WALLS &amp; WINGS &amp; FILLED WITH SEILING COUMPOUND</text>
<text x="368" y="119">LEFT BANK</text>
<text x="440" y="118">FSL +233.366</text>
<text x="524" y="119">RIGHT BANK</text>
<text x="632" y="122">500</text>
<text x="647" y="123">+233.161</text>
<text x="907" y="124">7.75MMDIA WEEPHOLES ARE PROVIDED IN WINGS,RETURNS WITH REVERCE FILLERE @1800C/CSTAGGEND BOTH</text>
<text x="265" y="137">MFL+233.400</text>
<text x="440" y="134">CBL +232.686</text>
<text x="907" y="134">VERTICULLY &amp; HORIZONTLY</text>
<text x="354" y="143">700</text>
<text x="407" y="141">+232.611</text>
<text x="577" y="144">700</text>
<text x="646" y="144">MFL +232.589</text>
<text x="907" y="145">8.PROVIDE 2ROWS AT 16 DIA DOWEL BANKS @1000C/C INSLAB UNDER HEAD WALLS</text>
<text x="169" y="155">+231.425</text>
<text x="285" y="155">+231.500</text>
<text x="482" y="151">+232.411</text>
<text x="659" y="152">SLOPE 1.5:1</text>
<text x="303" y="160">1500</text>
<text x="542" y="157">FLOW</text>
<text x="624" y="160">1100</text>
<text x="324" y="164">+231.111</text>
<text x="440" y="164">DBL +231.211</text>
<text x="596" y="164">+231.111</text>
<text x="732" y="163">+231.211</text>
<text x="456" y="171">+231.011</text>
<text x="275" y="179">2350</text>
<text x="300" y="177">+230.611</text>
<text x="403" y="176">+230.771</text>
<text x="463" y="179">14680</text>
<text x="607" y="176">+230.611</text>
<text x="651" y="179">2500</text>
<text x="149" y="185">225THICK BED PITCHING OVER</text>
<text x="298" y="185">+230.000</text>
<text x="638" y="185">+230.000</text>
<text x="687" y="184">225THICK BED PITCHING OVER</text>
<text x="154" y="191">150 THICK GRAVEL BACKING</text>
<text x="317" y="192">500Th thick Appron Over 100mm</text>
<text x="593" y="192">700Th thick Appron Over 100mm</text>
<text x="687" y="190">150 THICK GRAVEL BACKING</text>
<text x="919" y="191">Sl.No</text>
<text x="955" y="191">DETAILS OF COMPONENTS</text>
<text x="1044" y="191">GRADE OF CONCRETE</text>
<text x="1113" y="191">MAX. SIZE OF C.A</text>
<text x="349" y="198">Thick waering coat</text>
<text x="624" y="198">Thick waering coat</text>
<text x="925" y="206">1</text>
<text x="945" y="206">SEALING COAT OVER BOX</text>
<text x="1062" y="206">CC M25</text>
<text x="1123" y="206">20 MM</text>
<text x="945" y="212">IN CANAL PORTION &amp; OVER BOTTOM</text>
<text x="945" y="218">MEMBER OF BOX</text>
<text x="925" y="227">2</text>
<text x="945" y="227">BOX UNDER CANAL TROUGH,</text>
<text x="1062" y="227">RCC M20</text>
<text x="1123" y="227">20 MM</text>
<text x="945" y="235">OF APRON</text>
<text x="925" y="244">4</text>
<text x="945" y="244">WEARING COAT OVER APRON FLOOR</text>
<text x="1062" y="243">CC M20</text>
<text x="1123" y="243">20 MM</text>
<text x="925" y="254">5</text>
<text x="945" y="254">HEAD WALL, WING &amp; RETURNS</text>
<text x="925" y="264">6</text>
<text x="945" y="264">CANAL LINING</text>
<text x="1062" y="258">CC M15</text>
<text x="1123" y="258">40 MM</text>
<text x="1062" y="268">CC M15</text>
<text x="1123" y="268">20 MM</text>
<text x="925" y="274">7</text>
<text x="945" y="274">FOUNDATION CONCRETE OF WINGS,</text>
<text x="945" y="280">RETURNS, CUTOFF WALL OF RETURN</text>
<text x="1062" y="278">CC M15</text>
<text x="1123" y="278">40 MM</text>
<text x="1062" y="288">CC M15</text>
<text x="1123" y="288">40 MM</text>
<text x="925" y="290">8</text>
<text x="945" y="290">LEVELLING COURSE BELOW BOX</text>
<text x="380" y="312">2500</text>
<text x="409" y="312">1770</text>
<text x="445" y="312">2640</text>
<text x="480" y="312">1770</text>
<text x="527" y="312">5000</text>
<text x="182" y="316">AGL +231.425</text>
<text x="224" y="331" transform="rotate(180 224 331)">SIDE SLOPE 1.5:1</text>
<text x="677" y="335">AGL +231.425</text>
<text x="260" y="345">250</text>
<text x="490" y="347" transform="rotate(90 490 347)">SIDE SLOPE 1:1</text>
<text x="910" y="344">1.</text>
<text x="930" y="344">IS : 456 - 2000</text>
<text x="128" y="349">TBL +233.866</text>
<text x="359" y="349" transform="rotate(90 359 349)">SIDE SLOPE 2:1</text>
<text x="911" y="352">2.</text>
<text x="931" y="352">IS : 383</text>
<text x="240" y="358" transform="rotate(-90 240 358)">1000</text>
<text x="437" y="357">CANAL FLOW</text>
<text x="723" y="355" transform="rotate(180 723 355)">SIDE SLOPE 1.5:1</text>
<text x="911" y="360">3.</text>
<text x="930" y="360">IS : 7784 (PART l &amp; ll )</text>
<text x="244" y="372">500</text>
<text x="910" y="368">4.</text>
<text x="930" y="368">IS : 3370 ( PART I , II )</text>
<text x="371" y="374">TBL +233.866</text>
<text x="435" y="374">CBL +232.686</text>
<text x="519" y="374">TBL +233.866</text>
<text x="910" y="376">5.</text>
<text x="930" y="376">IS : 1783 - 1985</text>
<text x="251" y="379">1000</text>
<text x="240" y="385">200</text>
<text x="656" y="385" transform="rotate(-90 656 385)">1000</text>
<text x="410" y="391" transform="rotate(-90 410 391)">SIDE SLOPE 1.5 :1</text>
<text x="642" y="394">500</text>
<text x="386" y="401">75 TH LINING IN CC M15 FOR CANAL BED AND SIDE SLOPES</text>
<text x="629" y="396">250</text>
<text x="574" y="402" transform="rotate(-90 574 402)">SIDE SLOPE 1.5:1</text>
<text x="184" y="409">SIDE SLOPE 1.5:1</text>
<text x="400" y="409">BEYOND STRUCTURE FOR A LENGTH OF 10 M</text>
<text x="288" y="423" transform="rotate(-63 288 423)">900</text>
<text x="674" y="420">SLOPE 1.5:1</text>
<text x="280" y="429" transform="rotate(-64 280 429)">500</text>
<text x="292" y="438">1</text>
<text x="300" y="443">2</text>
<text x="306" y="438" transform="rotate(31 306 438)">+233.866</text>
<text x="614" y="441" transform="rotate(72 614 441)">900</text>
<text x="634" y="441" transform="rotate(71 634 441)">500</text>
<text x="356" y="452">900</text>
<text x="593" y="455" transform="rotate(-90 593 455)">900</text>
<text x="627" y="454">1</text>
<text x="623" y="457">3</text>
<text x="481" y="463" transform="rotate(-90 481 463)">200</text>
<text x="609" y="468">1050</text>
<text x="155" y="474">U/S</text>
<text x="255" y="473">+231.111</text>
<text x="347" y="473">500</text>
<text x="359" y="469">200</text>
<text x="577" y="470">200</text>
<text x="588" y="469" transform="rotate(-3 588 469)">500</text>
<text x="704" y="474">+231.211</text>
<text x="182" y="476">+231.425</text>
<text x="753" y="475">D/S</text>
<text x="220" y="480">2350</text>
<text x="282" y="485">2500</text>
<text x="467" y="480" transform="rotate(-90 467 480)">1200</text>
<text x="646" y="482" transform="rotate(-90 646 482)">2000</text>
<text x="473" y="494" transform="rotate(-90 473 494)">200</text>
<text x="637" y="501">3</text>
<text x="300" y="506">2</text>
<text x="642" y="505">1</text>
<text x="293" y="511">1</text>
<text x="800" y="598">+231.425</text>
<text x="762" y="623">All Soils</text>
<text x="748" y="629" transform="rotate(-90 748 629)">0.400</text>
<text x="765" y="667">Soft Rock</text>
<text x="910" y="675">1. DRAWING NO. GLIS/SKC/UT-27.900/002/2010 - SECTIONS &amp; R.C.C. DETAILS OF BOX</text>
</g>
<g font-size="5.7">
<text x="985" y="756">KBL - MCCL (JV)</text>
<text x="985" y="765">HYDERABAD</text>
<text x="907" y="796">GLIS/SKC/UT/</text>
<text x="1014" y="796">AS INDICATED</text>
<text x="907" y="803">27.900/001/2010</text>
</g>
<g font-size="5.1">
<text x="516" y="200">SCALE 1:100</text>
<text x="556" y="588">SCALE 1:100</text>
</g>
<g font-size="2.9">
<text x="410" y="152">75TH WEARING COAT</text>
<text x="566" y="151">40TH WEARING COAT</text>
</g>
</svg>
